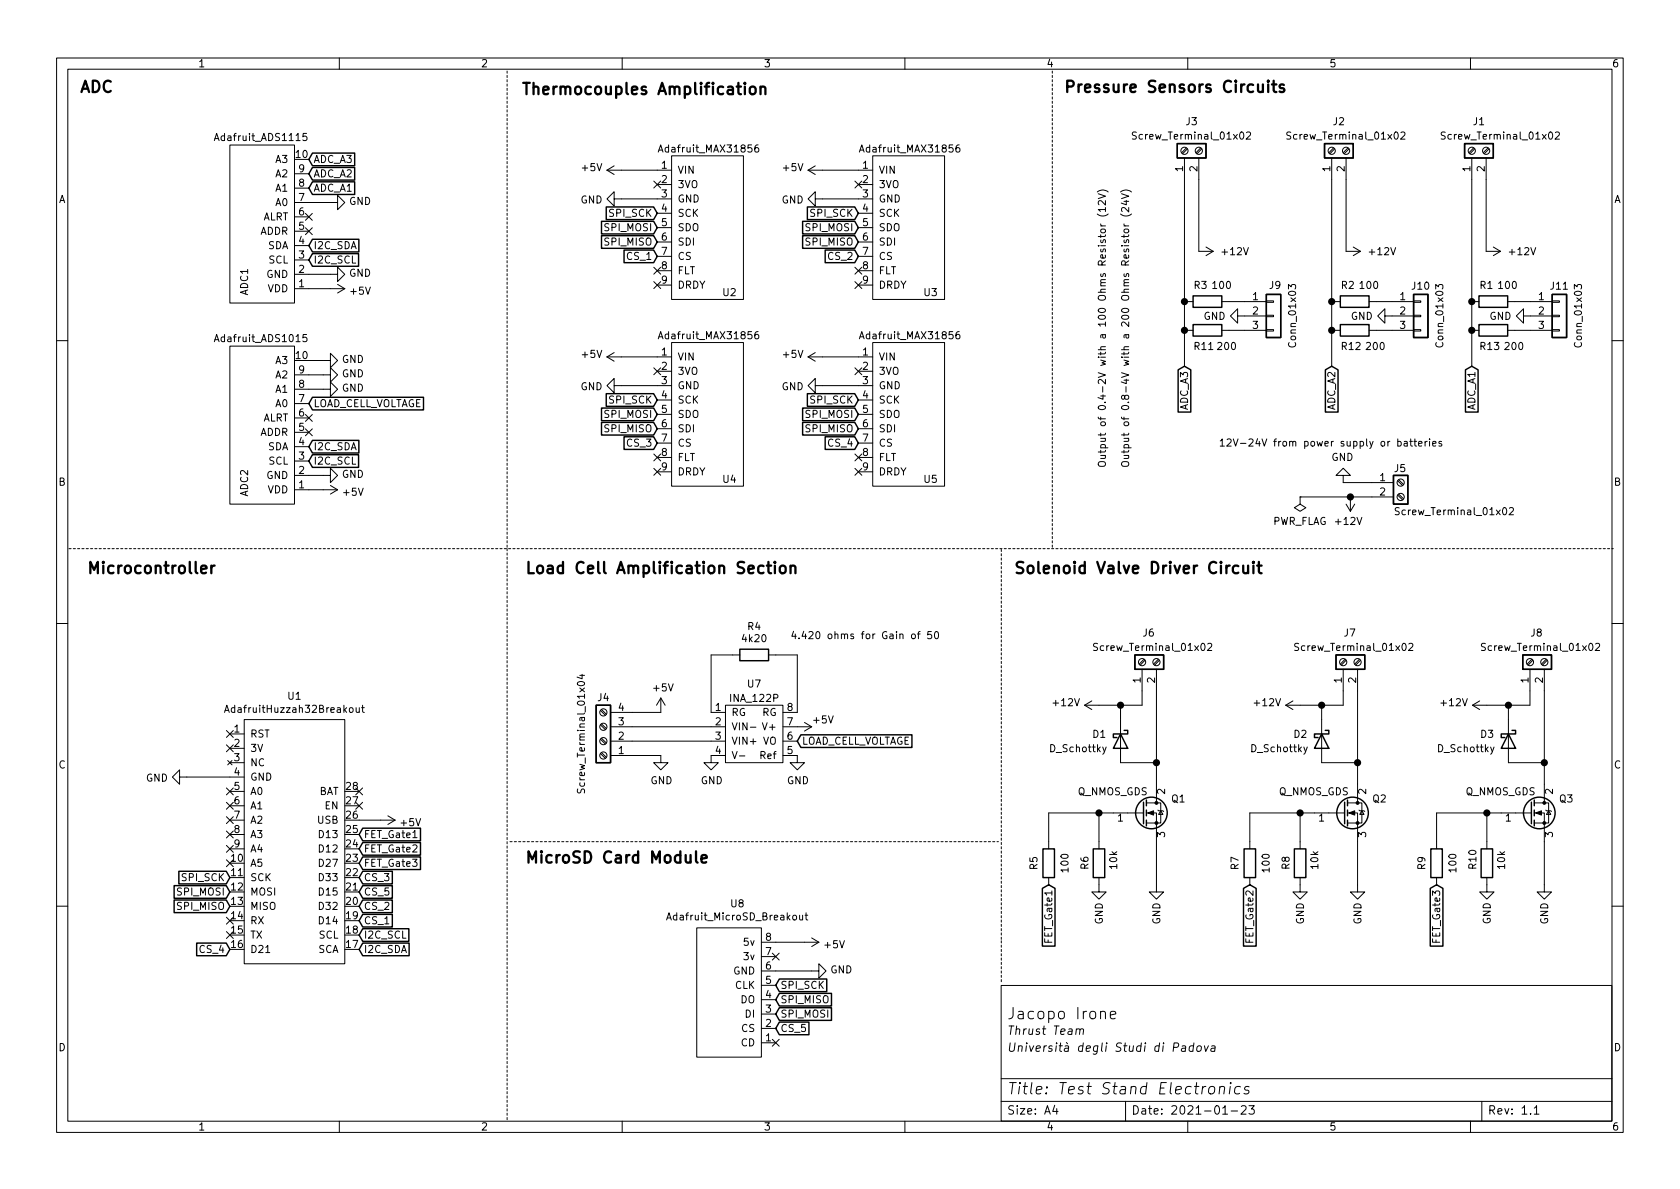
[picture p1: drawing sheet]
<svg xmlns="http://www.w3.org/2000/svg" width="297mm" height="210mm" viewBox="0 0 297 210" stroke-linecap="round" stroke-linejoin="round" font-family="sans-serif">
<g fill="none" stroke="#000" stroke-width=".18">
<path d="M10 10.3h277v189.9h-277zM12 12.2h273v186.1h-273zM60 10.3v1.9M110 10.3v1.9M160 10.3v1.9M210 10.3v1.9M260 10.3v1.9M40.6 25.6h11.5v28h-11.5zM52.1 35.8h7.6v-1.3l1.3 1.3-1.3 1.3v-1.3M52.1 38.3h2.5M52.1 33.3h2.5M52.1 30.7h2.5"/>
<path d="M54 37.7l1.2 1.3M54.2 23.6h-.6l-.1 .6 .5-.1 .3 .2v.3l-.3 .3-.5-.2M55.2 37.7l-1.2 1.3M107.3 30.1h11.4M107.3 30.1l1.3 .8M108.6 35.2v-1.3l-1.3 1.3 1.3 1.2v-1.2h10.1M108.6 29.3l-1.3 .8M115.6 32l1.2 1.2M116.2 32.6h2.5M116.2 37.7h2.5M116.4 26.9l.4-1.3 .4 1.3M116.8 32l-1.2 1.2"/>
<path d="M118.7 27.6h12.7v25.4h-12.7zM134 25.6l-.3 .1a.87 .87 0 0 0 0 1.2l.4-.1v-.6l-.4-.1-.2 .3M142.9 30.1h11.4M142.9 30.1l1.2 .8M144.1 35.2v-1.3l-1.2 1.3 1.2 1.2v-1.2h10.2M144.1 29.3l-1.2 .8M151.2 32l1.2 1.2M151.8 32.6h2.5M151.8 37.7h2.5M151.9 26.9l.5-1.3 .4 1.3M152.4 32l-1.2 1.2M154.3 27.6h12.7v25.4h-12.7z"/>
<path d="M169.6 25.6l-.4 .1a.87 .87 0 0 0 0 1.2l.5-.1v-.6l-.5-.1-.2 .3M194 37.8a1.47 1.47 0 0 0 1.9 0M194 34a1.47 1.47 0 0 1 1.9 0M194.2 34.3l1.3 .4-1.3 .4M194.6 39.6l.2 .3M194.6 39.9h.9M195.5 37.1h-1.3l.3 .3M195.5 35.5v.8l-.8-.8h-.2h-.2l-.1 .2 .1 .5M195.5 36.7v.7M198.1 37.8a1.47 1.47 0 0 0 2 0M198.1 34a1.47 1.47 0 0 1 2 0M198.3 34.3l1.3 .4-1.3 .4"/>
<path d="M198.7 39.6l.3 .3M198.7 39.9h.9M198.7 35.6h.9M199.1 35.4v.8l-.9-.3M199.6 36.7v.8l-.7-.8h-.2l-.4 .2 .1 .5M200.9 23.4l-.5-.1-.1 .2v.4l.6 .2v.3l-.2 .2h-.5M209.4 27.9v36.9M209.8 26.2l-.9 .8M209.9 26.3l-.8 .9M212 27.9v16.5h2.5M212.3 26.2l-.8 .8M212.5 26.3l-.9 .9"/>
<path d="M220.4 23.5l.5-.2 .2 .4v.2l-.8 .7h.8M228.2 23.4l-.5-.1-.1 .2v.4l.6 .2v.3l-.2 .2h-.5M235.5 27.9v36.9M235.8 26.2l-.9 .8M236 26.3l-.9 .9M238 27.9v16.5h2.5M238.3 26.2l-.8 .8M238.5 26.3l-.8 .9M247.7 23.5l.5-.2 .2 .4v.2l-.8 .7h.8M255.5 23.4l-.5-.1-.1 .2v.4l.6 .2v.3l-.2 .2h-.5M260.2 27.9v36.9M260.6 26.2l-.9 .8"/>
<path d="M260.7 26.3l-.8 .9M262.8 27.9v16.5h2.5M263.1 26.2l-.8 .8M263.3 26.3l-.9 .9M275 23.5l.5-.2 .2 .4v.2l-.8 .7h.8M52.1 48.5h7.6v-1.3l1.3 1.3-1.3 1.3v-1.3M52.1 51h8.9M52.1 46h2.5M52.1 43.4h2.5M52.1 40.9h2.5M54 40.3l1.2 1.2M54.2 59.2h-.6l-.1 .6 .5-.2 .3 .3v.3l-.3 .2-.5-.1"/>
<path d="M55.2 40.3l-1.2 1.2M59.7 50.3l1.3 .7M61 51l-1.3 .8M115.6 49.8l1.2 1.2M115.6 47.3l1.2 1.2M116.2 40.3h2.5M116.2 42.8h2.5M116.2 45.3h2.5M116.2 47.9h2.5M116.2 50.4h2.5M116.4 59.9l.4-1.3 .4 1.3M116.8 49.8l-1.2 1.2"/>
<path d="M116.8 47.3l-1.2 1.2M134 58.6l-.3 .1a.87 .87 0 0 0 0 1.2l.4-.1v-.5l-.4-.2-.2 .3M151.2 47.3l1.2 1.2M151.2 49.8l1.2 1.2M151.8 40.3h2.5M151.8 42.8h2.5M151.8 45.3h2.5M151.8 47.9h2.5M151.8 50.4h2.5M151.9 59.9l.5-1.3 .4 1.3M152.4 47.3l-1.2 1.2M152.4 49.8l-1.2 1.2"/>
<path d="M169.6 58.6l-.4 .1a.87 .87 0 0 0 0 1.2l.5-.1v-.5l-.5-.2-.2 .3M194.2 43.5h.1M194.6 43.5h.9M194.6 41.5v.5M194.7 42.4l-.1 .3 .2 .2 .2-.1 .1-.4h.3v.5M194.7 40.6h.6l.2 .1-.1 .3-.6 .2-.2-.3zM195.5 41.5l-.2 .3h-1.1M198.3 43.5h.1M198.7 43.5h.9M198.7 41.5v.5M198.8 42.4l-.1 .3 .2 .2 .2-.1 .1-.4h.3v.5M198.8 40.6h.6l.2 .1-.1 .3-.5 .2-.3-.3z"/>
<path d="M199.6 41.5l-.2 .3h-1.1M209.4 53.3h1.5M209.4 58.4h1.5M213.2 43.7l1.3 .7M214.5 44.4l-1.3 .8M216 53.3h7.9M216 58.4h7.9M218.8 55.9v-1.3l-1.2 1.3 1.2 1.2v-1.2h5.1M223.9 58.3h1.3v.2h-1.3zM223.9 53.2h1.3v.3h-1.3zM223.9 55.7h1.3v.3h-1.3zM227.8 51.1v-.8l.5 .4 .1-.3h.6l.1 .5-.1 .2"/>
<path d="M235.5 53.3h1.5M235.5 58.4h1.5M239.3 43.7l1.2 .7M240.5 44.4l-1.2 .8M242.1 53.3h7.8M242.1 58.4h7.8M244.9 55.9v-1.3l-1.3 1.3 1.3 1.2v-1.2h5M249.9 58.3h1.3v.2h-1.3zM249.9 53.2h1.3v.3h-1.3zM249.9 55.7h1.3v.3h-1.3zM253.8 51.1v-.8l.5 .4 .2-.3h.6v.5l-.1 .2M260.2 53.3h1.3"/>
<path d="M260.2 58.4h1.3M264 43.7l1.3 .7M265.3 44.4l-1.3 .8M266.6 53.3h7.8M266.6 58.4h7.8M269.4 55.9v-1.3l-1.3 1.3 1.3 1.2v-1.2h5M274.4 58.3h1.3v.2h-1.3zM274.4 53.2h1.3v.3h-1.3zM274.4 55.7h1.3v.3h-1.3zM278.4 51.1v-.8l.4 .4 .2-.3h.6v.5l-.1 .2M10 60.2h2M40.6 61.2h11.5v27.9h-11.5z"/>
<path d="M52.1 66.3h6.3v-1.3l1.3 1.3-1.3 1.3v-1.3M52.1 68.8h6.3v-1.2l1.3 1.2-1.3 1.3v-1.3M52.1 79h2.5M52.1 76.4h2.5M52.1 73.9h2.5M52.1 71.4h2.5M54 75.8l1.2 1.3M54 73.3l1.2 1.2M54.6 63.7h3.8v-1.2l1.3 1.2-1.3 1.3v-1.3M55.2 75.8l-1.2 1.3M55.2 73.3l-1.2 1.2M107.3 63.1h11.4"/>
<path d="M107.3 63.1l1.3 .8M108.6 68.2v-1.3l-1.3 1.3 1.3 1.3v-1.3h10.1M108.6 62.4l-1.3 .7M115.6 65l1.2 1.3M116.2 65.7h2.5M116.2 70.7h2.5M116.2 73.3h2.5M116.2 75.8h2.5M116.2 78.4h2.5M116.8 65l-1.2 1.3M118.7 60.6h12.7v25.4h-12.7zM142.9 63.1h11.4"/>
<path d="M142.9 63.1l1.2 .8M144.1 68.2v-1.3l-1.2 1.3 1.2 1.3v-1.3h10.2M144.1 62.4l-1.2 .7M151.2 65l1.2 1.3M151.8 65.7h2.5M151.8 70.7h2.5M151.8 73.3h2.5M151.8 75.8h2.5M151.8 78.4h2.5M152.4 65l-1.2 1.3M154.3 60.6h12.7v25.4h-12.7zM215.7 78l.4-.4v1.3"/>
<path d="M215.7 78.9h.8M217 77.7l.4-.1 .3 .4-.1 .2-.7 .7h.8M218.1 77.6l.4 1.3 .4-1.3M219.3 78.4h1M220.8 77.7l.5-.1 .3 .4-.8 .9h.8M253.3 78.5l.6-.1-.1-.3-.3-.1-.2 .2 .1 .6h.4M254.9 78.1l-.3-.1-.2 .2 .1 .2 .4 .1v.3h-.5M285 60.2h2M52.1 84.1h6.3v-1.3l1.3 1.3-1.3 1.2v-1.2M52.1 86.6h7.6M52.1 81.5h2.5M58.4 85.8l1.3 .8"/>
<path d="M59.7 86.6l-1.3 .8M115.6 80.3l1.2 1.2M115.6 82.8l1.2 1.2M116.2 80.9h2.5M116.2 83.4h2.5M116.8 82.8l-1.2 1.2M116.8 80.3l-1.2 1.2M151.2 80.3l1.2 1.2M151.2 82.8l1.2 1.2M151.8 80.9h2.5M151.8 83.4h2.5M152.4 80.3l-1.2 1.2"/>
<path d="M152.4 82.8l-1.2 1.2M229.9 87.9v1.2l1 .7-1 .6-1-.6 1-.7M229.9 87.9h.1M229.9 87.9h16.5M237.5 84.1h1.3l-1.3-1.3-1.3 1.3h1.3v1.2h8.9M238 89.1l.8 1.3M238.8 87.9v2.5M239.5 89.1l-.7 1.3M247.1 87.5l.9 .9M247.1 85l.9 .8M247.3 87.4l.9 .8M247.3 84.8l.9 .9"/>
<path d="M247.4 89.8h-.5l-.2 .1 .1 .4 .5 .2 .1 .3-.2 .2h-.5M266.9 89.9l.5-.1 .2 .3-.1 .2-.7 .7h.8M10 110.3h2M102.5 119.4h.9M102.9 119.2v.8l-.9-.3M130.8 115.8h-5.1v10.2h2.6M135.9 115.8h5.1v10.2h-2.6M161.3 112.2l.3-.1 .2 .2-.1 .6h-.3l-.2-.2zM162.2 112.1h.5M162.7 111.7l-.3 .2v1M164.7 111.7h-.6l-.1 .6 .5-.1 .2 .2v.3l-.2 .2-.5-.1M165.4 111.8l.1-.1a.69 .69 0 0 1 .5 .6 .69 .69 0 0 1-.5 .6l-.2-.2-.1-.2z"/>
<path d="M194.1 113.8h-.5l-.2 .1v.4l.6 .2 .1 .3-.3 .2h-.5M201.9 118.4v6.3h-10.1M202.3 116.6l-.9 .8M202.4 116.8l-.8 .8M204.5 118.4v23.6M204.8 116.6l-.8 .8M205 116.8l-.9 .8M213.5 113.9l.5-.1 .2 .3v.2l-.7 .7h.7M229.6 113.8h-.5l-.1 .1v.4l.6 .2v.3l-.2 .2h-.5M237.5 118.4v6.3h-10.2M237.8 116.6l-.8 .8M238 116.8l-.8 .8"/>
<path d="M240 118.4v23.6M240.4 116.6l-.9 .8M240.5 116.8l-.8 .8M249.1 113.9l.5-.1 .2 .3v.2l-.8 .7h.8M262.6 113.8h-.4l-.2 .1v.4l.6 .2v.3l-.2 .2h-.5M270.5 118.4v6.3h-10.2M270.8 116.6l-.8 .8M271 116.8l-.8 .8M273 118.4v23.6M273.4 116.6l-.9 .8M273.6 116.8l-.9 .8M282.1 113.9l.5-.1 .2 .3v.2l-.8 .7h.8"/>
<path d="M285 110.3h2M31.7 137.4v-1.3l-1.2 1.3 1.2 1.3v-1.3h11.5M39.7 126l.4-1.3 .4 1.3M39.8 125.6h.6M40 131.7l1.2 1.2M40 139.3l1.2 1.3M40 129.2l1.2 1.2M40.3 134.5l.7 .7M40.6 129.8h2.6M40.6 132.3h2.6M40.6 134.9h2.6M40.6 139.9h2.6"/>
<path d="M41 134.5l-.7 .7M41.2 131.7l-1.2 1.2M41.2 139.3l-1.2 1.3M41.2 129.2l-1.2 1.2M43.2 127.2h17.8v43.2h-17.8zM62.9 139.3l1.2 1.3M63 125.1v.8l.3 .1 .2-.1M63.5 125.1v.9M63.9 125.1h.5M64.1 124.7v1.1l.3 .2M64.1 139.3l-1.2 1.3M102.2 139.5l-.1 .5 .1 .2 .4-.1 .3-.5 .2-.1 .3 .2-.1 .5"/>
<path d="M106.2 125.6l.8 .9M106.2 128.2l.8 .8M106.2 130.7l.8 .9M106.2 133.3l.8 .8M106.3 125.5l.9 .8M106.3 128l.9 .8M106.3 130.6l.9 .8M106.3 133.1l.9 .8M107.9 133.6h8.9v1.3h1.3l-1.3 1.2-1.2-1.2h1.2M107.9 131.1h20.4M107.9 128.5h20.4M116.8 123.4l-.7 1.3"/>
<path d="M116.8 123.4v2.6h-8.9M116.8 123.4l.8 1.3M128.3 124.7h10.1v10.2h-10.1zM128.3 133.6h-2.6v1.3h1.3l-1.3 1.2-1.2-1.2h1.2M129.5 132.9l.4 1.3 .4-1.3M130.7 133.7h1M132.7 128.6h1M138.4 133.6h2.6v1.3h1.2l-1.2 1.2-1.3-1.2h1.3M138.4 131.1h2.6M138.4 128.5h5.1M142.2 127.8l1.3 .7M143.5 128.5l-1.3 .8"/>
<path d="M191.8 124.7l1.2 .8M193 123.9l-1.2 .8M195.6 132.1l-.5 1.1-.1 .2M198.1 124.7v10.2h6.4M227.3 124.7l1.3 .8M228.6 123.9l-1.3 .8M231.1 132.1l-.4 1.1-.2 .2M233.7 124.7v10.2h6.3M260.3 124.7l1.3 .8M261.6 123.9l-1.3 .8M264.2 132.1l-.5 1.1-.1 .2M266.7 124.7v10.2h6.3"/>
<path d="M40 152l1.2 1.3M40 149.5l1.2 1.2M40 147l1.2 1.2M40 144.4l1.2 1.2M40 141.9l1.2 1.2M40.6 142.5h2.6M40.6 145h2.6M40.6 147.6h2.6M40.6 150.1h2.6M41.2 152l-1.2 1.3M41.2 149.5l-1.2 1.2M41.2 147l-1.2 1.2"/>
<path d="M41.2 144.4l-1.2 1.2M41.2 141.9l-1.2 1.2M62.9 141.9l1.2 1.2M63.5 145h6.3M64.1 141.9l-1.2 1.2M68.6 144.3l1.2 .7M69.8 145l-1.2 .8M73 148.1h.7M185.4 155.2v1.3M194.3 155.2v2.5h1.3l-1.3 1.3-1.3-1.3h1.3M194.3 143.8v6.3M202.2 143.8h-16.8v6.3"/>
<path d="M202.7 143.8h1.8v13.9h1.2l-1.2 1.3-1.3-1.3h1.3M202.7 142h2.5v3.5h-2.5M204.7 143.3l.2 .1h.7l.1 .1M205.2 143.4l.4 .6h-.7zM221 155.2v1.3M229.9 155.2v2.5h1.2l-1.2 1.3-1.3-1.3h1.3M229.9 143.8v6.3M237.7 143.8h-16.7v6.3M238.3 143.8h1.7v13.9h1.3l-1.3 1.3-1.2-1.3h1.2M238.3 142h2.5v3.5h-2.5M240.3 143.3l.1 .1h.8l.1 .1M240.8 143.4l.4 .6h-.8z"/>
<path d="M254 155.2v1.3M262.9 155.2v2.5h1.3l-1.3 1.3-1.3-1.3h1.3M262.9 143.8v6.3M270.8 143.8h-16.8v6.3M271.3 143.8h1.7v13.9h1.3l-1.3 1.3-1.2-1.3h1.2M271.3 142h2.5v3.5h-2.5M273.3 143.3l.1 .1h.8l.1 .1M273.8 143.4l.4 .6h-.8zM10 160.2h2M40 162.2l1.2 1.2M40 164.7l1.2 1.3M41.2 162.2l-1.2 1.2"/>
<path d="M41.2 164.7l-1.2 1.3M117.9 162.7l.4-1.3 .4 1.3M123.2 164.1h11.4v22.8h-11.4zM134.6 171.7h10.2v-1.3l1.2 1.3-1.2 1.3v-1.3M134.6 166.6h10.2M134.6 179.3h2.6M134.6 176.8h2.6M134.6 174.2h2.6M134.6 169.2h2.6M136.6 168.5l1.2 1.3M137.8 168.5l-1.2 1.3M141.4 161.8v.8l.3 .1 .2-.1"/>
<path d="M141.9 161.8v.9M142.3 161.8h.5M142.5 161.4v1.1l.3 .2M143.5 165.9l1.3 .7M144.8 166.6l-1.3 .8M177 174.3h108v23.9h-108zM194.6 179a.52 .52 0 0 1 .9 .1v1.1M196.3 179.5l1-.2-.1-.4-.6-.1-.3 .3 .1 1 .2 .1 .6-.1M285 160.2h2M60 198.3v1.9M110 198.3v1.9M134.6 184.4h2.6"/>
<path d="M134.6 181.9h2.6M136.6 183.8l1.2 1.2M137.8 183.8l-1.2 1.2M160 198.3v1.9M177 194.8h108M177 190.7h108M186.5 195.4l-.4 1.1h1M186.8 196v1M190.3 182.1l.3-.2 .3 .1v.9M191 182.1l.2-.2 .3 .1v.9M199 194.8v3.4M207.5 185.2l.7-.1 .2-.2-.1-.4-.7-.1-.2 1.5"/>
<path d="M209 185h.6l-.1 .9M209.6 185.3l-.6 .1a.28 .28 0 0 0 0 .5l.5-.1M210 198.3v1.9M211 185l-.4-.1-.3 .3v.6l.2 .1 .4-.1M211.1 184.4l-.2 1.5M211.7 185.1l.3-.2 .4 .2v.5l-.4 .3-.4-.1zM213 184.9l.2 1 .5-1M213.9 192.3a.51 .51 0 0 1 .5-.2 .51 .51 0 0 1 .4 .4l-.1 .6a.56 .56 0 0 1-.5 .4 .56 .56 0 0 1-.5-.4zM214.2 185h.6v.9M214.8 185.3l-.6 .1a.28 .28 0 0 0 0 .5l.6-.1M215.7 192.3a.52 .52 0 0 1 .8 .1l-.1 1M215.7 192.1l-.2 1.3"/>
<path d="M216.2 197h.8M217.5 192.1l-.2 1.3M217.6 191.4v.2M217.7 196.5h1.1M219.3 192.2a.68 .68 0 0 0-1 .3v.6l.1 .2 .2 .1 .6-.1M219.5 195.7l.2-.2h.3l.3 .2v.3v.2l-.9 .8h.9M220.8 195.5h1l-.5 .6 .4 .1v.7l-.2 .1-.7-.1M220.9 192.2a.52 .52 0 0 0-.9 .3l.3 .3 .5 .1v.3l-.3 .2-.6-.1M260 198.3v1.9M262 194.8v3.4M271.3 196l.4-.5v1.5M271.3 197h.8"/>
<circle cx="209.4" cy="26.7" r=".63"/>
<circle cx="212" cy="26.7" r=".63"/>
<circle cx="235.5" cy="26.7" r=".63"/>
<circle cx="238" cy="26.7" r=".63"/>
<circle cx="260.2" cy="26.7" r=".63"/>
<circle cx="262.8" cy="26.7" r=".63"/>
<circle cx="247.6" cy="85.3" r=".63"/>
<circle cx="247.6" cy="87.9" r=".63"/>
<circle cx="201.9" cy="117.1" r=".63"/>
<circle cx="204.5" cy="117.1" r=".63"/>
<circle cx="237.5" cy="117.1" r=".63"/>
<circle cx="240" cy="117.1" r=".63"/>
<circle cx="270.5" cy="117.1" r=".63"/>
<circle cx="273" cy="117.1" r=".63"/>
<circle cx="106.7" cy="126" r=".63"/>
<circle cx="106.7" cy="128.5" r=".63"/>
<circle cx="106.7" cy="131.1" r=".63"/>
<circle cx="106.7" cy="133.6" r=".63"/>
</g>
<g fill="none" stroke="#000" stroke-width=".25">
<path d="M55.2 27.1h7.5v2.2h-7.5l-.6-1.1zM55.2 29.6h7.5v2.2h-7.5l-.6-1.1zM55.2 32.2h7.5v2.2h-7.5l-.6-1.1zM106.3 39.1h9.3l.6 1.2-.6 1.1h-9.3zM107.2 36.6h8.4l.6 1.1-.6 1.1h-8.4zM141.9 39.1h9.2l.7 1.2-.7 1.1h-9.2zM142.7 36.6h8.4l.7 1.1-.7 1.1h-8.4zM208.2 25.4h5v2.5h-5zM234.2 25.4h5.1v2.5h-5.1zM259 25.4h5v2.5h-5zM55.2 44.9h8.2v2.2h-8.2l-.6-1.1zM55.2 42.3h8.2v2.2h-8.2l-.6-1.1z"/>
<path d="M106.3 41.7h9.3l.6 1.1-.6 1.1h-9.3zM110.3 44.2h5.3l.6 1.1-.6 1.2h-5.3zM141.9 41.7h9.2l.7 1.1-.7 1.1h-9.2zM145.9 44.2h5.2l.7 1.1-.7 1.2h-5.2zM210.9 52.3h5.1v2.1h-5.1zM210.9 57.4h5.1v2h-5.1zM223.9 52.1h2.5v7.6h-2.5zM237 57.4h5.1v2h-5.1zM237 52.3h5.1v2.1h-5.1zM249.9 52.1h2.6v7.6h-2.6zM261.5 52.3h5.1v2.1h-5.1zM261.5 57.4h5.1v2h-5.1z"/>
<path d="M274.4 52.1h2.6v7.6h-2.6zM55.2 77.9h8.2v2.2h-8.2l-.6-1.1zM55.2 70.3h19.7v2.2h-19.7l-.6-1.1zM106.3 72.2h9.3l.6 1.1-.6 1.1h-9.3zM106.3 74.7h9.3l.6 1.1-.6 1.1h-9.3zM107.2 69.6h8.4l.6 1.1-.6 1.2h-8.4zM110.3 77.2h5.3l.6 1.2-.6 1.1h-5.3zM141.9 72.2h9.2l.7 1.1-.7 1.1h-9.2zM141.9 74.7h9.2l.7 1.1-.7 1.1h-9.2zM142.7 69.6h8.4l.7 1.1-.7 1.2h-8.4zM145.9 77.2h5.2l.7 1.2-.7 1.1h-5.2zM208.3 65.4l1.1-.6 1.1 .6v7.5h-2.2z"/>
<path d="M234.3 65.4l1.2-.6 1.1 .6v7.5h-2.3zM259.1 65.4l1.1-.6 1.1 .6v7.5h-2.2zM55.2 80.4h8.2v2.2h-8.2l-.6-1.1zM246.4 84.1h2.5v5h-2.5zM130.8 114.8h5.1v2h-5.1zM200.7 115.8h5v2.6h-5zM236.2 115.8h5.1v2.6h-5.1zM269.2 115.8h5.1v2.6h-5.1zM105.4 124.7h2.5v10.2h-2.5zM141.6 129.9h19.6v2.3h-19.6l-.6-1.1zM198.1 129.8l1.3 2.5h-2.6zM198.8 129.2h.6v.6h-2.6v.6h.7"/>
<path d="M233.7 129.8l1.2 2.5h-2.5zM234.3 129.2h.6v.6h-2.5v.6h.6M266.7 129.8l1.3 2.5h-2.6zM267.3 129.2h.7v.6h-2.6v.6h.7M30.8 156.6h9.2l.6 1.1-.6 1.1h-9.2zM30.8 159.2h9.2l.6 1.1-.6 1.1h-9.2zM31.6 154.1h8.4l.6 1.1-.6 1.1h-8.4zM64.1 151.5h10.2v2.3h-10.2l-.6-1.2zM64.1 149h10.2v2.2h-10.2l-.6-1.1zM64.1 146.5h10.2v2.2h-10.2l-.6-1.1zM64.1 156.6h5.3v2.2h-5.3l-.6-1.1zM64.1 154.1h5.3v2.2h-5.3l-.6-1.1z"/>
<path d="M64.1 159.2h5.3v2.2h-5.3l-.6-1.1zM184.3 157.1l1.1-.6 1.1 .6v10.2h-2.2zM184.4 150.1h2v5.1h-2zM193.3 150.1h2v5.1h-2zM202.2 141.9v3.8M202.7 141.5v1M202.7 143.3v1M202.7 145v1M219.9 157.1l1.1-.6 1.1 .6v10.2h-2.2zM220 150.1h2v5.1h-2zM228.9 150.1h2v5.1h-2zM237.7 141.9v3.8"/>
<path d="M238.3 141.5v1M238.3 143.3v1M238.3 145v1M252.9 157.1l1.1-.6 1.1 .6v10.2h-2.2zM253 150.1h2v5.1h-2zM261.9 150.1h2v5.1h-2zM270.8 141.9v3.8M271.3 141.5v1M271.3 143.3v1M271.3 145v1M34.8 166.8h5.2l.6 1.1-.6 1.1h-5.2zM64.1 166.8h8.2v2.2h-8.2l-.6-1.1z"/>
<path d="M64.1 161.7h5.3v2.2h-5.3l-.6-1.1zM64.1 164.2h8.2v2.3h-8.2l-.6-1.2zM137.8 175.7h9.2v2.2h-9.2l-.6-1.1zM137.8 178.2h9.2v2.2h-9.2l-.6-1.1zM137.8 173.1h8.4v2.3h-8.4l-.6-1.2zM137.8 180.7h5.2v2.3h-5.2l-.6-1.1z"/>
<circle cx="203.6" cy="143.8" r="2.79"/>
<circle cx="239.1" cy="143.8" r="2.79"/>
<circle cx="272.2" cy="143.8" r="2.79"/>
</g>
<g fill="#000" stroke="#000" stroke-width=".18">
<path d="M202.9 143.8l1.1-.4v.7zM238.5 143.8l1-.4v.7zM271.5 143.8l1-.4v.7z"/>
<circle cx="204.5" cy="142" r=".25"/>
<circle cx="204.5" cy="145.5" r=".25"/>
<circle cx="240" cy="142" r=".25"/>
<circle cx="240" cy="145.5" r=".25"/>
<circle cx="273" cy="142" r=".25"/>
<circle cx="273" cy="145.5" r=".25"/>
</g>
<path d="M12.2 97h273M89.7 96.8v-84.6M89.7 97v101.4M186.1 96.8v-84.5M90.2 148.8h86.3M177 166.4v7.6M177 166.1v-69.1" fill="none" stroke="#000" stroke-width=".18" stroke-dasharray=".4 .4"/>
<g fill="none" stroke="#000" stroke-width=".41">
<path d="M132.6 15.5a.55 .55 0 0 1 .6-.2 .55 .55 0 0 1 .4 .4v.6a.54 .54 0 0 1-.5 .4 .54 .54 0 0 1-.5-.4zM134.5 15.5a.49 .49 0 0 1 .8 .1v1.1M134.5 15.3v1.4M224.2 14.3l-.1 .1h.2l-.1-.1v.1M224.2 14.9v1.4M224.9 14.9h.8M225.2 14.3v1.7l.1 .2 .4 .1M227 15l-.5-.1-.3 .3 .1 .3 .7 .2 .1 .2-.1 .3-.2 .1-.6-.1M135.9 99.4v1.7l.1 .2 .3 .1M137 99.4l-.1 .1h.2l-.1-.1v.1M180.9 99.5a.84 .84 0 0 0-1 0 .47 .47 0 0 0 .2 .8 .81 .81 0 0 1 .8 .5l-.1 .4-.3 .2-.7-.1M183.6 99.4v1.7l.3 .3"/>
<path d="M35.6 100.7l.9-.2-.1-.4-.6-.1-.2 .3 .1 1 .1 .1 .6-.1M37.4 100v1.4M37.9 100l-.3 .1-.2 .3M135.6 100h.7M137 100v1.4M138 100.2a.53 .53 0 0 1 .5-.2 .53 .53 0 0 1 .4 .4v.6a.54 .54 0 0 1-.5 .4 .54 .54 0 0 1-.5-.4zM139.8 100.2a.5 .5 0 0 1 .8 .1v1.1M139.8 100v1.4M181.8 100.2a.55 .55 0 0 1 .5-.2 .55 .55 0 0 1 .4 .4v.6a.54 .54 0 0 1-.5 .4 .54 .54 0 0 1-.5-.4zM123.1 150.5v1.7l.2 .3M124 151.9l1-.2-.1-.4-.6-.1-.3 .3 .1 .9 .2 .1 .6-.1"/>
</g>
<g fill="#000" stroke="#000" stroke-width=".25">
<circle cx="209.4" cy="53.3" r=".51"/>
<circle cx="209.4" cy="58.4" r=".51"/>
<circle cx="235.5" cy="53.3" r=".51"/>
<circle cx="235.5" cy="58.4" r=".51"/>
<circle cx="260.2" cy="58.4" r=".51"/>
<circle cx="260.2" cy="53.3" r=".51"/>
<circle cx="238.8" cy="87.9" r=".51"/>
<circle cx="198.1" cy="124.7" r=".51"/>
<circle cx="204.5" cy="134.9" r=".51"/>
<circle cx="233.7" cy="124.7" r=".51"/>
<circle cx="240" cy="134.9" r=".51"/>
<circle cx="266.7" cy="124.7" r=".51"/>
<circle cx="273" cy="134.9" r=".51"/>
<circle cx="194.3" cy="143.8" r=".51"/>
<circle cx="229.9" cy="143.8" r=".51"/>
<circle cx="262.9" cy="143.8" r=".51"/>
</g>
<g font-size="2.8">
<text x="14" y="16.4">ADC</text>
<text x="92.1" y="16.8">Thermocouples Amplification</text>
<text x="188" y="16.4">Pressure Sensors Circuits</text>
<text x="15.2" y="101.5">Microcontroller</text>
<text x="92.7" y="101.5">Load Cell Amplification Section</text>
<text x="185.2" y="101.5">Solenoid Valve Driver Circuit</text>
<text x="92.7" y="152.6">MicroSD Card Module</text>
<text x="178" y="180.3">Jacopo Irone</text>
<text x="178" y="193.5">Title: Test Stand Electronics</text>
</g>
<g font-size="2.1">
<text x="178" y="186">Università degli Studi di Padova</text>
<text x="178" y="183">Thrust Team</text>
<text x="178" y="197.1">Size: A4</text>
<text x="200" y="197.1">Date: 2021-01-23</text>
<text x="263" y="197.1">Rev: 1.1</text>
</g>
<g font-size="1.8">
<text x="35" y="11.9">1</text>
<text x="85" y="11.9">2</text>
<text x="135" y="11.9">3</text>
<text x="185" y="11.9">4</text>
<text x="235" y="11.9">5</text>
<text x="285" y="11.9">6</text>
<text x="209.7" y="22.1">J3</text>
<text x="235.8" y="22.1">J2</text>
<text x="260.5" y="22.1">J1</text>
<text x="38.4" y="24.9">Adafruit_ADS1115</text>
<text x="48.8" y="28.8">A3</text>
<text x="52.4" y="27.9">10</text>
<text x="55.4" y="28.8">ADC_A3</text>
<text x="117" y="29.8">1</text>
<text x="117" y="27">Adafruit_MAX31856</text>
<text x="152.6" y="29.8">1</text>
<text x="152.6" y="27">Adafruit_MAX31856</text>
<text x="200.9" y="24.7">Screw_Terminal_01x02</text>
<text x="228.2" y="24.7">Screw_Terminal_01x02</text>
<text x="255.5" y="24.7">Screw_Terminal_01x02</text>
<text x="10.4" y="35.9">A</text>
<text x="48.8" y="33.9">A1</text>
<text x="48.8" y="31.4">A2</text>
<text x="52.9" y="35.6">7</text>
<text x="52.9" y="33">8</text>
<text x="52.9" y="30.5">9</text>
<text x="55.4" y="31.4">ADC_A2</text>
<text x="55.4" y="33.9">ADC_A1</text>
<text x="102.6" y="36">GND</text>
<text x="103" y="30.3">+5V</text>
<text x="117" y="32.4">2</text>
<text x="117" y="34.9">3</text>
<text x="119.8" y="30.7">VIN</text>
<text x="119.8" y="33.3">3VO</text>
<text x="119.8" y="35.8">GND</text>
<text x="138.2" y="36">GND</text>
<text x="138.6" y="30.3">+5V</text>
<text x="152.6" y="32.4">2</text>
<text x="152.6" y="34.9">3</text>
<text x="155.3" y="30.7">VIN</text>
<text x="155.3" y="33.3">3VO</text>
<text x="155.3" y="35.8">GND</text>
<text x="209.2" y="30.3" transform="rotate(-90 209.2 30.3)">1</text>
<text x="211.7" y="30.3" transform="rotate(-90 211.7 30.3)">2</text>
<text x="235.2" y="30.3" transform="rotate(-90 235.2 30.3)">1</text>
<text x="237.7" y="30.3" transform="rotate(-90 237.7 30.3)">2</text>
<text x="260" y="30.3" transform="rotate(-90 260 30.3)">1</text>
<text x="262.5" y="30.3" transform="rotate(-90 262.5 30.3)">2</text>
<text x="285.4" y="35.9">A</text>
<text x="45.9" y="41.5">ADDR</text>
<text x="46.3" y="39">ALRT</text>
<text x="48.8" y="36.4">A0</text>
<text x="52.9" y="40.6">5</text>
<text x="52.9" y="38.1">6</text>
<text x="61.7" y="36.2">GND</text>
<text x="107.1" y="40.9">SPI_MOSI</text>
<text x="107.8" y="38.3">SPI_SCK</text>
<text x="117" y="37.5">4</text>
<text x="117" y="40">5</text>
<text x="119.8" y="38.3">SCK</text>
<text x="119.8" y="40.9">SDO</text>
<text x="142.6" y="40.9">SPI_MOSI</text>
<text x="143.4" y="38.3">SPI_SCK</text>
<text x="152.6" y="37.5">4</text>
<text x="152.6" y="40">5</text>
<text x="155.3" y="38.3">SCK</text>
<text x="155.3" y="40.9">SDO</text>
<text x="47.3" y="44.1">SDA</text>
<text x="47.5" y="46.6">SCL</text>
<text x="52.9" y="45.7">3</text>
<text x="52.9" y="43.2">4</text>
<text x="55.4" y="46.6">I2C_SCL</text>
<text x="55.4" y="44.1">I2C_SDA</text>
<text x="107.1" y="43.4">SPI_MISO</text>
<text x="111" y="46">CS_1</text>
<text x="117" y="42.5">6</text>
<text x="117" y="45.1">7</text>
<text x="117" y="47.6">8</text>
<text x="119.8" y="43.4">SDI</text>
<text x="119.8" y="46">CS</text>
<text x="142.6" y="43.4">SPI_MISO</text>
<text x="146.6" y="46">CS_2</text>
<text x="152.6" y="42.5">6</text>
<text x="152.6" y="45.1">7</text>
<text x="152.6" y="47.6">8</text>
<text x="155.3" y="43.4">SDI</text>
<text x="155.3" y="46">CS</text>
<text x="216.2" y="45.1">+12V</text>
<text x="242.3" y="45.1">+12V</text>
<text x="267" y="45.1">+12V</text>
<text x="43.9" y="52.2" transform="rotate(-90 43.9 52.2)">ADC1</text>
<text x="47.1" y="49.1">GND</text>
<text x="47.3" y="51.7">VDD</text>
<text x="52.9" y="50.8">1</text>
<text x="52.9" y="48.3">2</text>
<text x="61.7" y="48.9">GND</text>
<text x="62.1" y="52.1">+5V</text>
<text x="117" y="50.2">9</text>
<text x="119.8" y="48.5">FLT</text>
<text x="119.8" y="51">DRDY</text>
<text x="127.9" y="52.4">U2</text>
<text x="152.6" y="50.2">9</text>
<text x="155.3" y="48.5">FLT</text>
<text x="155.3" y="51">DRDY</text>
<text x="163.4" y="52.4">U3</text>
<text x="211.2" y="51.1">R3</text>
<text x="214.5" y="51.1">100</text>
<text x="221.5" y="53.1">1</text>
<text x="224.5" y="51.1">J9</text>
<text x="237.2" y="51.1">R2</text>
<text x="240.6" y="51.1">100</text>
<text x="247.5" y="53.1">1</text>
<text x="249.7" y="51.2">J10</text>
<text x="261.7" y="51.1">R1</text>
<text x="265.1" y="51.1">100</text>
<text x="272.1" y="53.1">1</text>
<text x="274.2" y="51.2">J11</text>
<text x="117" y="60">Adafruit_MAX31856</text>
<text x="152.6" y="60">Adafruit_MAX31856</text>
<text x="212.8" y="56.6">GND</text>
<text x="221.5" y="55.6">2</text>
<text x="221.5" y="58.2">3</text>
<text x="238.8" y="56.6">GND</text>
<text x="247.5" y="55.6">2</text>
<text x="247.5" y="58.2">3</text>
<text x="263.3" y="56.6">GND</text>
<text x="272.1" y="55.6">2</text>
<text x="272.1" y="58.2">3</text>
<text x="38.4" y="60.5">Adafruit_ADS1015</text>
<text x="48.8" y="64.4">A3</text>
<text x="52.4" y="63.5">10</text>
<text x="60.5" y="64.2">GND</text>
<text x="103" y="63.3">+5V</text>
<text x="117" y="62.9">1</text>
<text x="117" y="65.4">2</text>
<text x="119.8" y="63.7">VIN</text>
<text x="138.6" y="63.3">+5V</text>
<text x="152.6" y="62.9">1</text>
<text x="152.6" y="65.4">2</text>
<text x="155.3" y="63.7">VIN</text>
<text x="211.2" y="61.9">R11</text>
<text x="215.4" y="61.9">200</text>
<text x="229.2" y="61.1" transform="rotate(-90 229.2 61.1)">Conn_01x03</text>
<text x="237.3" y="61.9">R12</text>
<text x="241.7" y="61.9">200</text>
<text x="255.2" y="61.1" transform="rotate(-90 255.2 61.1)">Conn_01x03</text>
<text x="261.8" y="61.9">R13</text>
<text x="266.2" y="61.9">200</text>
<text x="279.7" y="61.1" transform="rotate(-90 279.7 61.1)">Conn_01x03</text>
<text x="48.8" y="69.5">A1</text>
<text x="48.8" y="66.9">A2</text>
<text x="52.9" y="71.1">7</text>
<text x="52.9" y="68.6">8</text>
<text x="52.9" y="66">9</text>
<text x="60.5" y="66.7">GND</text>
<text x="60.5" y="69.3">GND</text>
<text x="102.6" y="69">GND</text>
<text x="107.8" y="71.4">SPI_SCK</text>
<text x="117" y="67.9">3</text>
<text x="117" y="70.5">4</text>
<text x="119.8" y="66.3">3VO</text>
<text x="119.8" y="68.8">GND</text>
<text x="119.8" y="71.4">SCK</text>
<text x="138.2" y="69">GND</text>
<text x="143.4" y="71.4">SPI_SCK</text>
<text x="152.6" y="67.9">3</text>
<text x="152.6" y="70.5">4</text>
<text x="155.3" y="66.3">3VO</text>
<text x="155.3" y="68.8">GND</text>
<text x="155.3" y="71.4">SCK</text>
<text x="45.9" y="77.1">ADDR</text>
<text x="46.3" y="74.5">ALRT</text>
<text x="48.8" y="72">A0</text>
<text x="52.9" y="76.2">5</text>
<text x="52.9" y="73.7">6</text>
<text x="55.4" y="72">LOAD_CELL_VOLTAGE</text>
<text x="107.1" y="73.9">SPI_MOSI</text>
<text x="107.1" y="76.4">SPI_MISO</text>
<text x="117" y="73">5</text>
<text x="117" y="75.6">6</text>
<text x="119.8" y="73.9">SDO</text>
<text x="119.8" y="76.4">SDI</text>
<text x="142.6" y="73.9">SPI_MOSI</text>
<text x="142.6" y="76.4">SPI_MISO</text>
<text x="152.6" y="73">5</text>
<text x="152.6" y="75.6">6</text>
<text x="155.3" y="73.9">SDO</text>
<text x="155.3" y="76.4">SDI</text>
<text x="210.1" y="72.6" transform="rotate(-90 210.1 72.6)">ADC_A3</text>
<text x="236.1" y="72.6" transform="rotate(-90 236.1 72.6)">ADC_A2</text>
<text x="260.9" y="72.6" transform="rotate(-90 260.9 72.6)">ADC_A1</text>
<text x="47.3" y="79.6">SDA</text>
<text x="47.5" y="82.2">SCL</text>
<text x="52.9" y="83.8">2</text>
<text x="52.9" y="81.3">3</text>
<text x="52.9" y="78.7">4</text>
<text x="55.4" y="79.6">I2C_SDA</text>
<text x="55.4" y="82.2">I2C_SCL</text>
<text x="111" y="79">CS_3</text>
<text x="117" y="78.1">7</text>
<text x="117" y="80.6">8</text>
<text x="117" y="83.2">9</text>
<text x="119.8" y="79">CS</text>
<text x="119.8" y="81.5">FLT</text>
<text x="146.6" y="79">CS_4</text>
<text x="152.6" y="78.1">7</text>
<text x="152.6" y="80.6">8</text>
<text x="152.6" y="83.2">9</text>
<text x="155.3" y="79">CS</text>
<text x="155.3" y="81.5">FLT</text>
<text x="195.5" y="82.8" transform="rotate(-90 195.5 82.8)">Output of 0.4-2V with a 100 Ohms Resistor (12V)</text>
<text x="199.6" y="82.8" transform="rotate(-90 199.6 82.8)">Output of 0.8-4V with a 200 Ohms Resistor (24V)</text>
<text x="221.9" y="79">12V-24V from power supply or batteries</text>
<text x="235.4" y="81.5">GND</text>
<text x="246.6" y="83.5">J5</text>
<text x="10.4" y="85.9">B</text>
<text x="43.9" y="87.8" transform="rotate(-90 43.9 87.8)">ADC2</text>
<text x="47.1" y="84.7">GND</text>
<text x="47.3" y="87.2">VDD</text>
<text x="52.9" y="86.4">1</text>
<text x="60.5" y="84.5">GND</text>
<text x="60.8" y="87.7">+5V</text>
<text x="119.8" y="84.1">DRDY</text>
<text x="127.9" y="85.4">U4</text>
<text x="155.3" y="84.1">DRDY</text>
<text x="163.4" y="85.4">U5</text>
<text x="244" y="85.1">1</text>
<text x="244" y="87.6">2</text>
<text x="285.4" y="85.9">B</text>
<text x="224.9" y="92.8">PWR_FLAG</text>
<text x="236.3" y="92.8">+12V</text>
<text x="247.4" y="91.1">Screw_Terminal_01x02</text>
<text x="131.4" y="113.6">4k20</text>
<text x="132.2" y="111.4">R4</text>
<text x="139.7" y="113">4.420 ohms for Gain of 50</text>
<text x="202.1" y="112.6">J6</text>
<text x="237.7" y="112.6">J7</text>
<text x="270.7" y="112.6">J8</text>
<text x="194.1" y="115.1">Screw_Terminal_01x02</text>
<text x="229.6" y="115.1">Screw_Terminal_01x02</text>
<text x="262.7" y="115.1">Screw_Terminal_01x02</text>
<text x="51" y="123.7">U1</text>
<text x="105.7" y="124">J4</text>
<text x="109.4" y="125.7">4</text>
<text x="115.6" y="122.3">+5V</text>
<text x="126.5" y="125.7">1</text>
<text x="129.3" y="124.1">INA_122P</text>
<text x="132.2" y="121.6">U7</text>
<text x="139.2" y="125.7">8</text>
<text x="186.4" y="124.9">+12V</text>
<text x="201.7" y="120.7" transform="rotate(-90 201.7 120.7)">1</text>
<text x="204.2" y="120.7" transform="rotate(-90 204.2 120.7)">2</text>
<text x="221.9" y="124.9">+12V</text>
<text x="237.2" y="120.7" transform="rotate(-90 237.2 120.7)">1</text>
<text x="239.8" y="120.7" transform="rotate(-90 239.8 120.7)">2</text>
<text x="254.9" y="124.9">+12V</text>
<text x="270.3" y="120.7" transform="rotate(-90 270.3 120.7)">1</text>
<text x="272.8" y="120.7" transform="rotate(-90 272.8 120.7)">2</text>
<text x="40.8" y="126.1">AdafruitHuzzah32Breakout</text>
<text x="41.4" y="129.5">1</text>
<text x="44.2" y="130.4">RST</text>
<text x="109.4" y="130.8">2</text>
<text x="109.4" y="128.3">3</text>
<text x="126.5" y="128.3">2</text>
<text x="126.5" y="130.8">3</text>
<text x="129.3" y="126.6">RG</text>
<text x="129.3" y="129.2">VIN-</text>
<text x="129.3" y="131.7">VIN+</text>
<text x="134.8" y="126.6">RG</text>
<text x="134.8" y="131.7">VO</text>
<text x="135.2" y="129.2">V+</text>
<text x="139.2" y="130.8">6</text>
<text x="139.2" y="128.3">7</text>
<text x="141.8" y="131.7">LOAD_CELL_VOLTAGE</text>
<text x="143.9" y="127.9">+5V</text>
<text x="193.2" y="130.5">D1</text>
<text x="228.8" y="130.5">D2</text>
<text x="261.8" y="130.5">D3</text>
<text x="10.4" y="135.9">C</text>
<text x="41.4" y="132.1">2</text>
<text x="41.4" y="134.6">3</text>
<text x="41.4" y="137.2">4</text>
<text x="44.2" y="133">3V</text>
<text x="44.2" y="135.5">NC</text>
<text x="109.4" y="133.3">1</text>
<text x="126.5" y="133.3">4</text>
<text x="134.6" y="134.2">Ref</text>
<text x="139.2" y="133.3">5</text>
<text x="185.8" y="133">D_Schottky</text>
<text x="221.3" y="133">D_Schottky</text>
<text x="254.4" y="133">D_Schottky</text>
<text x="285.4" y="135.9">C</text>
<text x="25.8" y="138.2">GND</text>
<text x="41.4" y="139.7">5</text>
<text x="41.4" y="142.2">6</text>
<text x="44.2" y="138">GND</text>
<text x="44.2" y="140.6">A0</text>
<text x="44.2" y="143.1">A1</text>
<text x="56.3" y="140.6">BAT</text>
<text x="57.5" y="143.1">EN</text>
<text x="61.3" y="142.2">27</text>
<text x="61.3" y="139.7">28</text>
<text x="103.4" y="139.5" transform="rotate(-90 103.4 139.5)">Screw_Terminal_01x04</text>
<text x="115" y="138.7">GND</text>
<text x="123.9" y="138.7">GND</text>
<text x="139.1" y="138.7">GND</text>
<text x="190.5" y="140.6">Q_NMOS_GDS</text>
<text x="206" y="140.4" transform="rotate(-90 206 140.4)">2</text>
<text x="207.2" y="141.9">Q1</text>
<text x="226.1" y="140.6">Q_NMOS_GDS</text>
<text x="241.6" y="140.4" transform="rotate(-90 241.6 140.4)">2</text>
<text x="242.7" y="141.9">Q2</text>
<text x="259.1" y="140.6">Q_NMOS_GDS</text>
<text x="274.6" y="140.4" transform="rotate(-90 274.6 140.4)">2</text>
<text x="275.8" y="141.9">Q3</text>
<text x="41.4" y="144.8">7</text>
<text x="41.4" y="147.3">8</text>
<text x="41.4" y="149.9">9</text>
<text x="44.2" y="145.7">A2</text>
<text x="44.2" y="148.2">A3</text>
<text x="56.2" y="145.7">USB</text>
<text x="56.7" y="148.2">D13</text>
<text x="61.3" y="149.9">24</text>
<text x="61.3" y="147.3">25</text>
<text x="61.3" y="144.8">26</text>
<text x="64.3" y="148.2">FET_Gate1</text>
<text x="71" y="146.1">+5V</text>
<text x="197.6" y="145.3">1</text>
<text x="206" y="148.1" transform="rotate(-90 206 148.1)">3</text>
<text x="233.2" y="145.3">1</text>
<text x="241.6" y="148.1" transform="rotate(-90 241.6 148.1)">3</text>
<text x="266.2" y="145.3">1</text>
<text x="274.6" y="148.1" transform="rotate(-90 274.6 148.1)">3</text>
<text x="32.3" y="155.8">SPI_SCK</text>
<text x="40.9" y="152.4">10</text>
<text x="40.9" y="154.9">11</text>
<text x="44.2" y="153.3">A5</text>
<text x="44.2" y="155.8">SCK</text>
<text x="44.2" y="150.7">A4</text>
<text x="56.7" y="155.8">D33</text>
<text x="56.7" y="153.3">D27</text>
<text x="56.7" y="150.7">D12</text>
<text x="61.3" y="154.9">22</text>
<text x="61.3" y="152.4">23</text>
<text x="64.3" y="153.3">FET_Gate3</text>
<text x="64.3" y="150.7">FET_Gate2</text>
<text x="64.3" y="155.8">CS_3</text>
<text x="183.4" y="153.8" transform="rotate(-90 183.4 153.8)">R5</text>
<text x="188.9" y="154.1" transform="rotate(-90 188.9 154.1)">100</text>
<text x="192.5" y="153.7" transform="rotate(-90 192.5 153.7)">R6</text>
<text x="197.5" y="153.6" transform="rotate(-90 197.5 153.6)">10k</text>
<text x="219" y="153.8" transform="rotate(-90 219 153.8)">R7</text>
<text x="224.5" y="154.1" transform="rotate(-90 224.5 154.1)">100</text>
<text x="228" y="153.7" transform="rotate(-90 228 153.7)">R8</text>
<text x="233.1" y="153.6" transform="rotate(-90 233.1 153.6)">10k</text>
<text x="252" y="153.8" transform="rotate(-90 252 153.8)">R9</text>
<text x="257.5" y="154.1" transform="rotate(-90 257.5 154.1)">100</text>
<text x="261" y="153.6" transform="rotate(-90 261 153.6)">R10</text>
<text x="266.1" y="153.6" transform="rotate(-90 266.1 153.6)">10k</text>
<text x="31.5" y="158.4">SPI_MOSI</text>
<text x="31.5" y="160.9">SPI_MISO</text>
<text x="40.9" y="157.5">12</text>
<text x="40.9" y="160">13</text>
<text x="44.2" y="158.4">MOSI</text>
<text x="44.2" y="160.9">MISO</text>
<text x="56.7" y="160.9">D32</text>
<text x="56.7" y="158.4">D15</text>
<text x="61.3" y="160">20</text>
<text x="61.3" y="157.5">21</text>
<text x="64.3" y="158.4">CS_5</text>
<text x="64.3" y="160.9">CS_2</text>
<text x="129.3" y="160.4">U8</text>
<text x="40.9" y="162.6">14</text>
<text x="40.9" y="165.1">15</text>
<text x="40.9" y="167.6">16</text>
<text x="44.2" y="163.4">RX</text>
<text x="44.2" y="166">TX</text>
<text x="56.4" y="166">SCL</text>
<text x="56.7" y="163.4">D14</text>
<text x="61.3" y="167.6">17</text>
<text x="61.3" y="165.1">18</text>
<text x="61.3" y="162.6">19</text>
<text x="64.3" y="163.4">CS_1</text>
<text x="64.3" y="166">I2C_SCL</text>
<text x="118.6" y="162.8">Adafruit_MicroSD_Breakout</text>
<text x="131.6" y="167.3">5v</text>
<text x="135.4" y="166.4">8</text>
<text x="145.9" y="167.7">+5V</text>
<text x="186.1" y="166.5" transform="rotate(-90 186.1 166.5)">FET_Gate1</text>
<text x="195" y="163.5" transform="rotate(-90 195 163.5)">GND</text>
<text x="205.2" y="163.5" transform="rotate(-90 205.2 163.5)">GND</text>
<text x="221.6" y="166.5" transform="rotate(-90 221.6 166.5)">FET_Gate2</text>
<text x="230.6" y="163.5" transform="rotate(-90 230.6 163.5)">GND</text>
<text x="240.7" y="163.5" transform="rotate(-90 240.7 163.5)">GND</text>
<text x="254.6" y="166.5" transform="rotate(-90 254.6 166.5)">FET_Gate3</text>
<text x="263.6" y="163.5" transform="rotate(-90 263.6 163.5)">GND</text>
<text x="273.7" y="163.5" transform="rotate(-90 273.7 163.5)">GND</text>
<text x="35.4" y="168.5">CS_4</text>
<text x="44.2" y="168.5">D21</text>
<text x="56.2" y="168.5">SCA</text>
<text x="64.3" y="168.5">I2C_SDA</text>
<text x="129.7" y="172.3">GND</text>
<text x="131.6" y="169.8">3v</text>
<text x="135.4" y="174">5</text>
<text x="135.4" y="171.4">6</text>
<text x="135.4" y="168.9">7</text>
<text x="146.8" y="172.1">GND</text>
<text x="130" y="174.9">CLK</text>
<text x="131" y="177.4">DO</text>
<text x="131.8" y="180">DI</text>
<text x="135.4" y="179.1">3</text>
<text x="135.4" y="176.5">4</text>
<text x="137.9" y="177.4">SPI_MISO</text>
<text x="137.9" y="180">SPI_MOSI</text>
<text x="137.9" y="174.9">SPI_SCK</text>
<text x="10.4" y="185.9">D</text>
<text x="131" y="185">CD</text>
<text x="131.1" y="182.5">CS</text>
<text x="135.4" y="184.1">1</text>
<text x="135.4" y="181.6">2</text>
<text x="137.9" y="182.5">CS_5</text>
<text x="285.4" y="185.9">D</text>
<text x="35" y="199.9">1</text>
<text x="85" y="199.9">2</text>
<text x="135" y="199.9">3</text>
<text x="185" y="199.9">4</text>
<text x="235" y="199.9">5</text>
<text x="285" y="199.9">6</text>
</g>
</svg>
